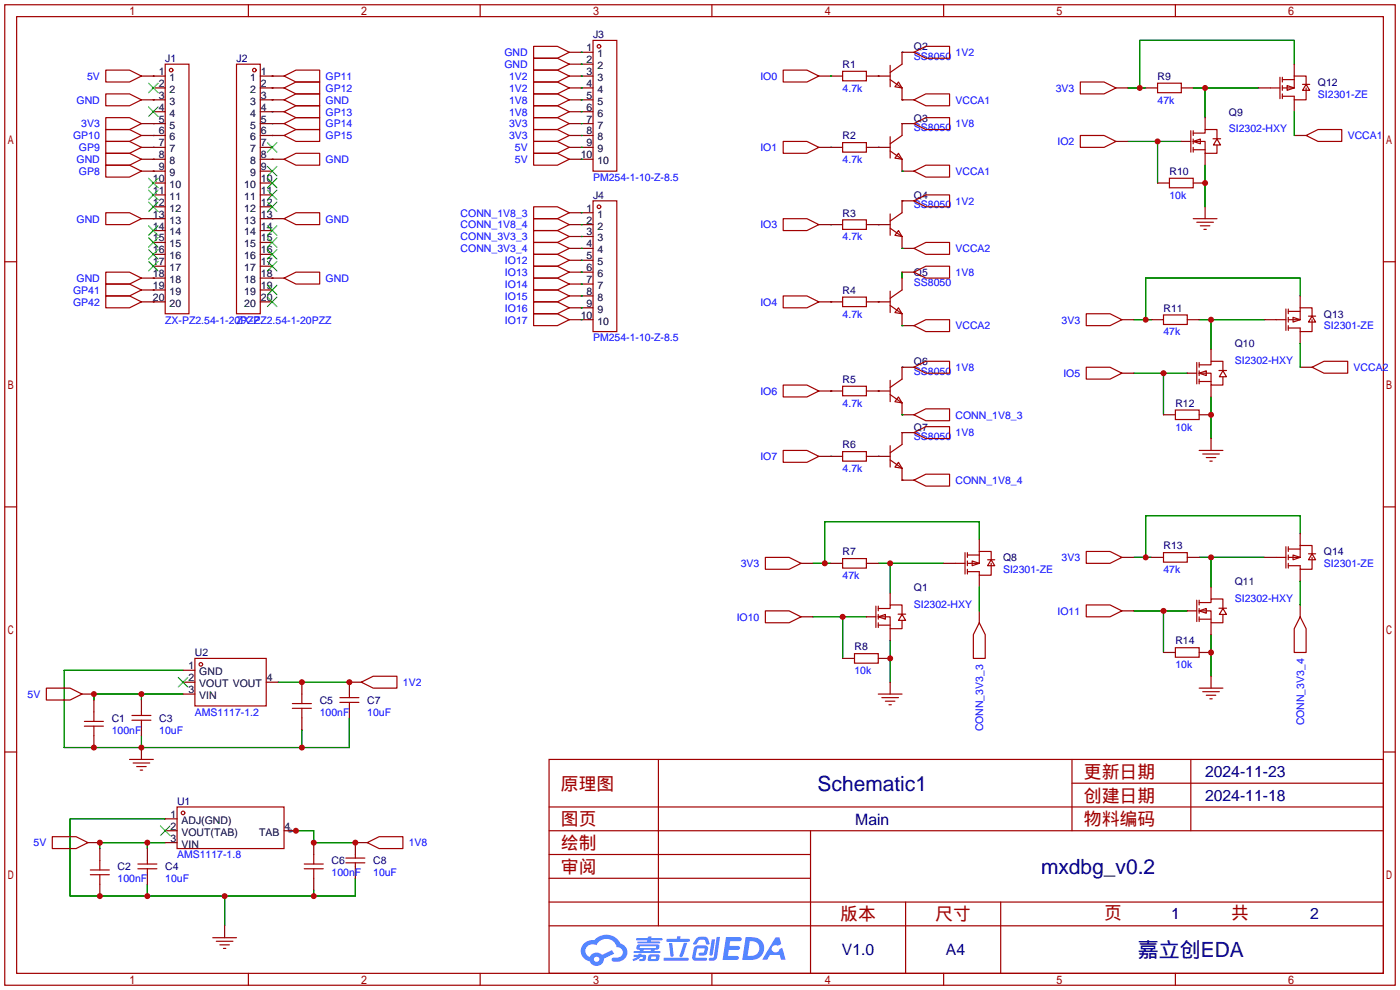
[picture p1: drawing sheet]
<svg xmlns="http://www.w3.org/2000/svg" width="299mm" height="212mm" viewBox="0 0 299 212" stroke-linecap="round" stroke-linejoin="round" font-family="sans-serif">
<circle cx="62" cy="177.5" r=".51" fill="#999"/>
<g fill="none" stroke="#a10000" stroke-width=".25">
<path d="M1 1h297.2v209.6h-297.2zM3.6 3.6h292.1v204.4h-292.1zM53.1 1v2.6M102.6 1v2.6M152.1 1v2.6M201.7 1v2.6M251.2 1v2.6M1 55.9h2.6M295.7 55.9h2.5M1 108.3h2.6M295.7 108.3h2.5M1 160.7h2.6"/>
<path d="M117.3 162.3h178.4v45.7h-178.4zM117.3 177.5h178.4M117.3 172.5h178.4M140.7 162.3v35.6M173.2 177.5v30.5M229.1 162.3v15.2M229.1 167.4h66.6M254.5 162.3v15.2M295.7 160.7h2.5M117.3 182.6h55.9M117.3 197.9h178.4M117.3 192.8h178.4"/>
<path d="M117.3 187.7h55.9M193.5 192.8v15.2M213.9 192.8v15.2M53.1 208v2.6M102.6 208v2.6M152.1 208v2.6M201.7 208v2.6M251.2 208v2.6"/>
</g>
<g fill="#5487ff">
<path d="M155.2 200.3h2.6a.48 .48 0 0 1 .7 .4 .48 .48 0 0 1-.6 .4h-1.8l-.2 1.1h1.9a.43 .43 0 0 1 .4 .4 .43 .43 0 0 1-.5 .4h-1.9l-.2 1.3h1.7a.45 .45 0 0 1 .5 .2 .45 .45 0 0 1-.1 .6h-3.3z"/>
<path d="M165.7 200.3h.9l.4 1.5-.8 .3a.84 .84 0 0 0-1.2 .3 .84 .84 0 0 0 .4 1.1 .84 .84 0 0 0 1.1-.4l.1-.2 .6-.3 .7 2.5h-1l-.2-1h-2.1l-.6 1h-1.1z"/>
<path d="M152.1 200.8h.7l-.5 3.1a.36 .36 0 0 1-.3 .3 .36 .36 0 0 1-.4-.3z"/>
<path d="M153.2 200.2h.7l-.6 4.3a1.13 1.13 0 0 1-1.8 .6l.2-.4h.7l.2-.2z"/>
<path d="M148.9 200.6l.6-.4h1a.77 .77 0 0 1 .9 .5l.3 1-.2 .2h-.5l-.3-.9-.2-.2-1 .1-.7 1-.6-.1-.1-.2z"/>
<path d="M148.4 202.4l.6-.3h1.7a.81 .81 0 0 1 .7 .5 .81 .81 0 0 1-.2 .8 .81 .81 0 0 1-.9 .8h-.7a.32 .32 0 0 1-.3-.3 .32 .32 0 0 1 .4-.3h.7l.2-.9-1.6 .1-.4 1.8 2.2 .1a.32 .32 0 0 1 .3 .4 .32 .32 0 0 1-.4 .2h-2.2l-.5-.3-.1-.5z"/>
<path d="M141.9 204.7h5a.33 .33 0 0 1 .3 .3 .33 .33 0 0 1-.3 .3h-4.9l-.2-.1z"/>
<path d="M146.1 201.5h.8l-.7 2a.98 .98 0 0 1-.7 1.1l-.3-.3z"/>
<path d="M143 201.6h.7l.3 2.5a.34 .34 0 0 1-.3 .4 .34 .34 0 0 1-.4-.3z"/>
<path d="M142.5 200.7h2.1l.3-.6h.6l-.1 .6h1.7a.32 .32 0 0 1 .4 .3 .32 .32 0 0 1-.4 .3h-4.5l-.2-.2z"/>
<path d="M135.5 204.1h.9l.1-.3h.6v.3h.8a.82 .82 0 0 1-.5 1.3h-.8v-.4l.7-.1 .1-.3a.68 .68 0 0 0-1 .4l-1.1 .4-.1-.4 .9-.5h-.7z"/>
<path d="M136 200.5h2.4l.1-.3h.7v.3h2.2l.2 .3-.2 .2h-2.3v.2h1.8l.2 .3-.2 .1h-4.5l-.1-.4h2l.1-.2h-2.3l-.1-.2z"/>
<path d="M159.4 200.3l-.8 4.9h1.7a2.5 2.5 0 0 0 3-2.5 2.5 2.5 0 0 0-3.1-2.4zM160.3 201.1a1.61 1.61 0 0 1 2 1.5 1.61 1.61 0 0 1-1.8 1.7h-.7z"/>
<path d="M136.2 202a.55 .55 0 0 0-.2 .8 .55 .55 0 0 0 .7 .2l.1 .3h-1.3v.3l5.4 .1 .3-.2-.2-.2h-1.2l.2-.3a.7 .7 0 0 0 .8-.3 .7 .7 0 0 0 0-.8l-4.2-.1zM136.8 202.3l3.3-.1 .1 .1-.2 .3h-3.2zM137.5 203h1.7l-.2 .3h-1.4z"/>
<path d="M138.6 204.2a1.05 1.05 0 0 0 0 1.2 2.91 2.91 0 0 0 2.2-.2 .98 .98 0 0 0 0-1.2h-1.6zM139.2 204.5l.9-.1 .1 .4-.2 .2-.8-.1z"/>
<path d="M124.9 201.6a2.23 2.23 0 0 0-.7 2.3 2.23 2.23 0 0 0 1.8 1.6 1.58 1.58 0 0 0 1.8 .9 1.58 1.58 0 0 0 1.3-1.5l2.2-1.1-.5-.7-2.1 1a1.65 1.65 0 0 0-2.7 .4 1.45 1.45 0 0 1-.8-1.9 1.45 1.45 0 0 1 2-.7l.3 .1a2.3 2.3 0 0 1 2.3-1.3 2.3 2.3 0 0 1 2 1.7 1.12 1.12 0 0 1 1.3 1 1.12 1.12 0 0 1-1.1 1.2h-.7a.45 .45 0 0 0-.6 .4 .45 .45 0 0 0 .5 .5 2.21 2.21 0 0 0 2.2-.5 2.21 2.21 0 0 0 .5-2.3 2.13 2.13 0 0 0-1.3-1.1 3.3 3.3 0 0 0-5.6-.7l-1.1 .1zM127 205a.57 .57 0 0 1 1.1 0 .57 .57 0 0 1-1.1 0z"/>
</g>
<g fill="none" stroke="#008700" stroke-width=".25">
<path d="M32.8 16.3h.1M58.2 16.3h.1M58.2 18.8h.1M124.2 18.8h.1M124.2 16.3h.1M124.2 13.7h.1M124.2 11.2h.1M177.5 16.3h.1M187.7 16.3h.1M192.8 11.2h.1M241 18.8h3.9M255 18.8h14"/>
<path d="M257.6 18.8v6.3M276.6 13.7v-5.1h-33v10.2M32.8 21.3h.1M32.8 26.4h.1M32.8 29h.1M32.8 34h.1M32.8 31.5h.1M32.8 36.6h.1M58.2 21.3h.1M58.2 23.9h.1M58.2 26.4h.1M58.2 29h.1"/>
<path d="M58.2 34h.1M124.2 23.9h.1M124.2 29h.1M124.2 34h.1M124.2 21.3h.1M124.2 26.4h.1M124.2 31.5h.1M177.5 31.5h.1M187.7 31.5h.1M192.8 21.3h.1M192.8 26.4h.1M192.8 36.6h.1"/>
<path d="M241 30.2h11.5M247.4 30.2v8.9M257.6 35.3v8.9M276.6 23.9v5.1M32.8 46.7h.1M32.8 59.4h.1M58.2 46.7h.1M58.2 59.4h.1M124.2 58.2h.1M124.2 55.6h.1M124.2 45.5h.1M124.2 48h.1"/>
<path d="M124.2 50.5h.1M124.2 53.1h.1M177.5 48h.1M187.7 48h.1M192.8 42.9h.1M192.8 53.1h.1M192.8 58.2v1.2M32.8 62h.1M32.8 64.5h.1M124.2 68.3h.1M124.2 65.8h.1M124.2 63.2h.1"/>
<path d="M124.2 60.7h.1M177.5 64.5h.1M187.7 64.5h.1M192.8 78.5h.1M192.8 69.6h.1M242.3 79.8h11.4M242.3 68.3h3.8M248.7 79.8v8.8M256.3 68.3h14M258.8 68.3v6.4M277.9 63.2v-3.8h-33v8.9M277.9 73.4v5.1"/>
<path d="M177.5 83.6h.1M177.5 97.5h.1M187.7 83.6h.1M187.7 97.5h.1M192.8 92.5h.1M192.8 88.6h.1M258.8 84.8v8.9M192.8 102.6h.1M209.3 115.3v-3.8h-33v8.9M242.3 119.1h3.8M256.3 119.1h14M258.8 119.1v6.4"/>
<path d="M277.9 114v-3.8h-33v8.9M173.7 131.8h11.5M173.7 120.4h3.8M180.1 131.8v8.9M187.7 120.4h14M190.2 120.4v6.3M190.2 136.9v8.9M209.3 125.5v5.1M242.3 130.6h11.4M248.7 130.6v8.8M258.8 135.6v8.9M277.9 124.2v5.1"/>
<path d="M30.2 148.3v1.3M30.2 157.2v2.6M39.1 148.3h-19v1.3M39.1 143.3h-25.4v16.5h61v-6.4M59.4 145.8h15.3M64.5 156v3.8M35.3 175h-20.3v16.5h60.9v-3.8M62 177.5h5.1v2.6h8.8M31.5 180.1v1.3M31.5 189v2.5M35.3 180.1h-14v1.3M48 191.5v6.4"/>
<path d="M67.1 190.2v1.3"/>
</g>
<g fill="none" stroke="#a10000" stroke-width=".25">
<path d="M22.6 15h5.1l2.5 1.3-2.5 1.2h-5.1zM35.3 13.7h5.1v53.4h-5.1zM50.5 13.7h5.1v53.4h-5.1zM60.7 16.3l2.5-1.3h5.1v2.5h-5.1zM60.7 18.8l2.5-1.3h5.1v2.6h-5.1zM114 17.5h5.1l2.6 1.3-2.6 1.3h-5.1zM114 15h5.1l2.6 1.3-2.6 1.2h-5.1zM114 12.4h5.1l2.6 1.3-2.6 1.3h-5.1zM114 9.9h5.1l2.6 1.3-2.6 1.2h-5.1zM126.7 8.6h5.1v28h-5.1zM167.4 15h5.1l2.5 1.3-2.5 1.2h-5.1zM180.1 15.2h5.1v2.1h-5.1z"/>
<path d="M190.2 14v4.5M190.2 17l2.6 1.8M192 17.5l.8 1.3-1.5-.3zM192.8 13.7l-2.6 1.8M195.3 11.2l2.6-1.3h5v2.5h-5zM230.9 17.5h5.1l2.5 1.3-2.5 1.3h-5.1zM247.4 17.8h5.1v2h-5.1zM271.5 18.8h2.1M273.6 16.5v4.6M274.1 16.5v1M274.1 18.3v1M274.1 17h2.5"/>
<path d="M275.1 18.3l1.5 .5-1.5 .5zM278.4 18h1.5M279.1 18.3v-2h-2.5v2.5h-2.5M279.1 18.8v2.5h-2.5v-.7h-2.5M279.1 18l.8 1.3h-1.5zM22.6 20.1h5.1l2.5 1.2-2.5 1.3h-5.1zM22.6 25.1h5.1l2.5 1.3-2.5 1.3h-5.1zM22.6 27.7h5.1l2.5 1.3-2.5 1.2h-5.1zM22.6 32.8h5.1l2.5 1.2-2.5 1.3h-5.1zM22.6 30.2h5.1l2.5 1.3-2.5 1.3h-5.1zM22.6 35.3h5.1l2.5 1.3-2.5 1.2h-5.1zM60.7 21.3l2.5-1.2h5.1v2.5h-5.1z"/>
<path d="M60.7 23.9l2.5-1.3h5.1v2.5h-5.1zM60.7 26.4l2.5-1.3h5.1v2.6h-5.1zM60.7 29l2.5-1.3h5.1v2.5h-5.1zM60.7 34l2.5-1.2h5.1v2.5h-5.1zM114 22.6h5.1l2.6 1.3-2.6 1.2h-5.1zM114 27.7h5.1l2.6 1.3-2.6 1.2h-5.1zM114 32.8h5.1l2.6 1.2-2.6 1.3h-5.1zM114 20.1h5.1l2.6 1.2-2.6 1.3h-5.1zM114 25.1h5.1l2.6 1.3-2.6 1.3h-5.1zM114 30.2h5.1l2.6 1.3-2.6 1.3h-5.1zM167.4 30.2h5.1l2.5 1.3-2.5 1.3h-5.1zM180.1 30.5h5.1v2h-5.1z"/>
<path d="M190.2 29.2v4.6M190.2 32.3l2.6 1.7M192 32.8l.8 1.2-1.5-.2zM192.8 29l-2.6 1.7M195.3 21.3l2.6-1.2h5v2.5h-5zM195.3 26.4l2.6-1.3h5v2.6h-5zM195.3 36.6l2.6-1.3h5v2.5h-5zM230.9 29h5.1l2.5 1.2-2.5 1.3h-5.1zM249.9 38.1h5.1v2h-5.1zM254.5 27.9v4.6M255 30.2h2.6v2.6h2.5v-1.8M255 28.4h2.6v-.7h2.5v2"/>
<path d="M255 30.2l1.5-.5v1zM255 27.9v1.1M255 29.7v1M255 31.5v1M255 32h2.6M259.3 29.7h1.6M260.1 29.7l.8 1.3h-1.6zM274.1 20.1v1M279.1 29l2.6-1.3h5.1v2.5h-5.1zM22.6 45.5h5.1l2.5 1.2-2.5 1.3h-5.1zM22.6 58.2h5.1l2.5 1.2-2.5 1.3h-5.1zM60.7 46.7l2.5-1.2h5.1v2.5h-5.1z"/>
<path d="M60.7 59.4l2.5-1.2h5.1v2.5h-5.1zM114 44.2h5.1l2.6 1.3-2.6 1.2h-5.1zM114 46.7h5.1l2.6 1.3-2.6 1.3h-5.1zM114 49.3h5.1l2.6 1.2-2.6 1.3h-5.1zM114 51.8h5.1l2.6 1.3-2.6 1.3h-5.1zM114 59.4h5.1l2.6 1.3-2.6 1.3h-5.1zM114 56.9h5.1l2.6 1.3-2.6 1.2h-5.1zM114 54.4h5.1l2.6 1.2-2.6 1.3h-5.1zM126.7 42.9h5.1v28h-5.1zM167.4 46.7h5.1l2.5 1.3-2.5 1.3h-5.1zM180.1 47h5.1v2h-5.1zM190.2 45.7v4.6"/>
<path d="M190.2 48.8l2.6 1.7M192 49.3l.8 1.2-1.5-.2zM192.8 45.5l-2.6 1.7M195.3 42.9l2.6-1.2h5v2.5h-5zM195.3 58.2l2.6-1.3h5v2.5h-5zM195.3 53.1l2.6-1.3h5v2.6h-5zM255 46.7h5.1M255.8 47.5h3.5M256.5 48.3h2.1M257.3 49h.5M22.6 60.7h5.1l2.5 1.3-2.5 1.2h-5.1zM22.6 63.2h5.1l2.5 1.3-2.5 1.3h-5.1z"/>
<path d="M114 67.1h5.1l2.6 1.2-2.6 1.3h-5.1zM114 64.5h5.1l2.6 1.3-2.6 1.3h-5.1zM114 62h5.1l2.6 1.2-2.6 1.3h-5.1zM167.4 63.2h5.1l2.5 1.3-2.5 1.3h-5.1zM180.1 63.5h5.1v2h-5.1zM190.2 62.2v4.6M190.2 65.3l2.6 1.8M192 65.8l.8 1.3-1.5-.3zM192.8 62l-2.6 1.8M195.3 78.5l2.6-1.3h5v2.6h-5zM195.3 69.6l2.6-1.3h5v2.6h-5zM232.2 67.1h5l2.6 1.2-2.6 1.3h-5z"/>
<path d="M232.2 78.5h5l2.6 1.3-2.6 1.2h-5zM248.7 67.3h5v2h-5zM255.8 77.5v4.5M256.3 79.8h2.5v2.5h2.6v-1.8M256.3 78h2.5v-.8h2.6v2M256.3 79.8l1.5-.6v1.1zM256.3 77.5v1M256.3 79.2v1.1M260.5 79.2h1.6M261.4 79.2l.7 1.3h-1.5zM272.8 68.3h2M274.8 66v4.6"/>
<path d="M275.3 66v1.1M275.3 67.8v1M275.3 69.6v1M275.3 66.5h2.6M276.4 67.8l1.5 .5-1.5 .5zM279.7 67.6h1.5M280.4 67.8v-2h-2.5v2.5h-2.6M280.4 68.3v2.6h-2.5v-.8h-2.6M280.4 67.6l.8 1.2h-1.5zM280.4 78.5l2.6-1.3h5v2.6h-5zM167.4 82.3h5.1l2.5 1.3-2.5 1.2h-5.1zM167.4 96.3h5.1l2.5 1.2-2.5 1.3h-5.1z"/>
<path d="M180.1 82.5h5.1v2.1h-5.1zM180.1 96.5h5.1v2.1h-5.1zM190.2 81.3v4.6M190.2 95.2v4.6M190.2 84.3l2.6 1.8M190.2 98.3l2.6 1.8M192 84.8l.8 1.3-1.5-.2zM192 98.8l.8 1.3-1.5-.3zM192.8 81l-2.6 1.8M192.8 95l-2.6 1.8M195.3 88.6l2.6-1.2h5v2.5h-5zM195.3 92.5l2.6-1.3h5v2.5h-5z"/>
<path d="M251.2 87.6h5.1v2.1h-5.1zM256.3 96.3h5.1M256.3 81v1M256.3 81.5h2.5M257 97h3.6M257.8 97.8h2M258.6 98.6h.5M163.6 119.1h5.1l2.5 1.3-2.5 1.3h-5.1zM180.1 119.4h5.1v2h-5.1zM195.3 102.6l2.6-1.3h5v2.6h-5zM206.2 118.1v4.6M206.8 118.1v1"/>
<path d="M206.8 119.9v1M206.8 118.6h2.5M207.8 119.9l1.5 .5-1.5 .5zM211.1 119.6h1.5M211.8 119.9v-2h-2.5v2.5h-2.5M211.8 119.6l.8 1.3h-1.5zM232.2 117.9h5l2.6 1.2-2.6 1.3h-5zM248.7 118.1h5v2h-5zM272.8 119.1h2M274.8 116.8v4.6M275.3 116.8v1.1M275.3 118.6v1"/>
<path d="M275.3 117.3h2.6M276.4 118.6l1.5 .5-1.5 .5zM279.7 118.4h1.5M280.4 118.6v-2h-2.5v2.5h-2.6M280.4 119.1v2.6h-2.5v-.8h-2.6M280.4 118.4l.8 1.2h-1.5zM163.6 130.6h5.1l2.5 1.2-2.5 1.3h-5.1zM182.6 139.7h5.1v2h-5.1zM187.2 129.5v4.6M187.7 131.8h2.5v2.6h2.6v-1.8M187.7 130h2.5v-.7h2.6v2M187.7 131.8l1.5-.5v1z"/>
<path d="M187.7 129.5v1.1M187.7 131.3v1M187.7 133.1v1M187.7 133.6h2.5M191.9 131.3h1.7M192.8 131.3l.7 1.3h-1.5zM204.2 120.4h2M206.8 121.7v1M209.3 133.1l1.3 2.5v5.1h-2.6v-5.1zM211.8 120.4v2.5h-2.5v-.7h-2.5M232.2 129.3h5l2.6 1.3-2.6 1.2h-5zM251.2 138.4h5.1v2.1h-5.1z"/>
<path d="M255.8 128.3v4.5M256.3 130.6h2.5v2.5h2.6v-1.8M256.3 128.8h2.5v-.8h2.6v2M256.3 130.6l1.5-.6v1.1zM256.3 128.3v1M256.3 130v1.1M256.3 131.8v1M256.3 132.3h2.5M260.5 130h1.6M261.4 130l.7 1.3h-1.5zM275.3 120.4v1M277.9 131.8l1.2 2.6v5h-2.5v-5z"/>
<path d="M9.9 147.1h5.1l2.5 1.2-2.5 1.3h-5.1zM18 155.2h4.1M18 154.2h4.1M20.1 152.1v2.1M20.1 155.2v2M28.2 153.9h4.1M28.2 152.9h4.1M30.2 152.1v.8M30.2 153.9v.8M41.7 140.7h15.2v10.2h-15.2zM62.5 151.4h4M62.5 150.4h4"/>
<path d="M64.5 148.3v2.1M64.5 151.4v2M72.6 149.1h4.1M72.6 150.1h4.1M74.7 148.3v.8M74.7 150.1v.8M77.2 145.8l2.6-1.3h5v2.6h-5zM187.7 148.3h5.1M188.5 149.1h3.5M189.2 149.9h2.1M190 150.6h.5M256.3 147.1h5.1"/>
<path d="M257 147.8h3.6M257.8 148.6h2M258.6 149.4h.5M11.2 178.8h5.1l2.5 1.3-2.5 1.3h-5.1zM27.7 162.3h5.1M28.4 163.1h3.6M29.2 163.8h2M30 164.6h.5M37.8 172.5h22.9v8.9h-22.9zM19.3 186.9h4.1M19.3 185.9h4.1M21.3 183.9v2"/>
<path d="M21.3 186.9v2.1M29.5 185.7h4M29.5 184.7h4M31.5 183.9v.8M31.5 185.7v.7M65 185.7h4.1M65 184.7h4.1M67.1 182.6v2.1M67.1 185.7v2M73.9 184.4h4.1M73.9 183.4h4.1M75.9 182.6v.8"/>
<path d="M75.9 184.4v.8M78.5 180.1l2.5-1.3h5.1v2.6h-5.1zM45.5 200.4h5M46.2 201.2h3.6M47 201.9h2M47.8 202.7h.5"/>
<circle cx="36.6" cy="15" r=".38"/>
<circle cx="54.4" cy="15" r=".38"/>
<circle cx="128" cy="9.9" r=".38"/>
<circle cx="128" cy="44.2" r=".38"/>
<circle cx="42.9" cy="142" r=".38"/>
<circle cx="39.1" cy="173.7" r=".38"/>
</g>
<g fill="none" stroke="#870000" stroke-width=".25">
<path d="M30.2 16.3h5.1M32.8 18.8h2.5M55.6 16.3h5.1M55.6 18.8h5.1M121.7 16.3h5M121.7 18.8h5M121.7 11.2h5M121.7 13.7h5M175 16.3h5.1M185.2 16.3h5M192.8 18.8v2.5h2.5M195.3 11.2h-2.5v2.5"/>
<path d="M238.5 18.8h2.5M244.9 18.8h2.5M252.5 18.8h2.5M269 18.8h2.5M276.6 13.7v2.6M30.2 21.3h5.1M30.2 26.4h5.1M30.2 29h5.1M30.2 31.5h5.1M30.2 34h5.1M30.2 36.6h5.1M32.8 23.9h2.5"/>
<path d="M32.8 39.1h2.5M55.6 21.3h5.1M55.6 23.9h5.1M55.6 26.4h5.1M55.6 29h5.1M55.6 31.5h2.6M55.6 34h5.1M55.6 36.6h2.6M55.6 39.1h2.6M121.7 21.3h5M121.7 23.9h5M121.7 26.4h5"/>
<path d="M121.7 29h5M121.7 31.5h5M121.7 34h5M175 31.5h5.1M185.2 31.5h5M192.8 34v2.6h2.5M195.3 26.4h-2.5v2.6M238.5 30.2h2.5M247.4 39.1h2.5M252.5 30.2h2M255 39.1h2.6M257.6 25.1v2.6"/>
<path d="M257.6 32.8v2.5M276.6 29h2.5M276.6 21.3v2.6M30.2 46.7h5.1M30.2 59.4h5.1M32.8 41.7h2.5M32.8 44.2h2.5M32.8 49.3h2.5M32.8 51.8h2.5M32.8 54.4h2.5M32.8 56.9h2.5M55.6 41.7h2.6"/>
<path d="M55.6 44.2h2.6M55.6 46.7h5.1M55.6 49.3h2.6M55.6 51.8h2.6M55.6 54.4h2.6M55.6 56.9h2.6M55.6 59.4h5.1M121.7 48h5M121.7 58.2h5M121.7 45.5h5M121.7 50.5h5M121.7 53.1h5"/>
<path d="M121.7 55.6h5M175 48h5.1M185.2 48h5M192.8 50.5v2.6h2.5M192.8 59.4v2.6M192.8 58.2h2.5M195.3 42.9h-2.5v2.6M257.6 44.2v2.5M30.2 62h5.1M30.2 64.5h5.1M55.6 62h2.6M55.6 64.5h2.6"/>
<path d="M121.7 68.3h5M121.7 65.8h5M121.7 63.2h5M121.7 60.7h5M175 64.5h5.1M185.2 64.5h5M192.8 67.1v2.5h2.5M195.3 78.5h-2.5v2.5M239.8 68.3h2.5M239.8 79.8h2.5M246.1 68.3h2.6M253.7 68.3h2.6"/>
<path d="M253.7 79.8h2.1M258.8 74.7v2.5M270.3 68.3h2.5M277.9 78.5h2.5M277.9 63.2v2.6M277.9 70.9v2.5M175 83.6h5.1M175 97.5h5.1M185.2 83.6h5M185.2 97.5h5M192.8 86.1v2.5h2.5M195.3 92.5h-2.5v2.5"/>
<path d="M248.7 88.6h2.5M256.3 88.6h2.5M258.8 82.3v2.5M258.8 93.7v2.6M192.8 100.1v2.5h2.5M209.3 115.3v2.6M239.8 119.1h2.5M246.1 119.1h2.6M253.7 119.1h2.6M270.3 119.1h2.5M277.9 114v2.6M171.2 120.4h2.5"/>
<path d="M171.2 131.8h2.5M177.5 120.4h2.6M185.2 120.4h2.5M185.2 131.8h2M190.2 126.7v2.6M190.2 134.4v2.5M201.7 120.4h2.5M209.3 122.9v2.6M209.3 130.6v2.5M239.8 130.6h2.5M248.7 139.4h2.5M253.7 130.6h2.1"/>
<path d="M256.3 139.4h2.5M258.8 125.5v2.5M258.8 133.1v2.5M277.9 121.7v2.5M277.9 129.3v2.5M17.5 148.3h2.6M20.1 149.6v2.5M20.1 157.2v2.6M30.2 149.6v2.5M30.2 154.7v2.5M30.2 159.8v2.5M39.1 145.8h2.6"/>
<path d="M39.1 148.3h2.6M39.1 143.3h2.6M56.9 145.8h2.5M64.5 145.8v2.5M64.5 153.4v2.6M74.7 150.9v2.5M77.2 145.8h-2.5v2.5M180.1 140.7h2.5M187.7 140.7h2.5M190.2 145.8v2.5M258.8 144.5v2.6M35.3 175h2.5"/>
<path d="M35.3 177.5h2.5M60.7 177.5h2.5M18.8 180.1h2.5M21.3 181.4v2.5M21.3 189v2.5M31.5 181.4v2.5M31.5 186.4v2.6M35.3 180.1h2.5M48 197.9v2.5M67.1 180.1v2.5M67.1 187.7v2.5M75.9 185.2v2.5"/>
<path d="M78.5 180.1h-2.6v2.5"/>
</g>
<g fill="none" stroke="#3c3" stroke-width=".25">
<path d="M31.7 17.8l2.1 2M33.8 17.8l-2.1 2M31.7 22.9l2.1 2M31.7 38.1l2.1 2M33.8 22.9l-2.1 2M33.8 38.1l-2.1 2M57.1 30.5l2.1 2M57.1 35.6l2.1 2M57.1 38.1l2.1 2M59.2 30.5l-2.1 2M59.2 35.6l-2.1 2M59.2 38.1l-2.1 2"/>
<path d="M31.7 40.6l2.1 2.1M31.7 43.2l2.1 2M31.7 48.3l2.1 2M31.7 50.8l2.1 2M31.7 53.3l2.1 2.1M31.7 55.9l2.1 2M33.8 55.9l-2.1 2M33.8 40.6l-2.1 2.1M33.8 43.2l-2.1 2M33.8 48.3l-2.1 2M33.8 50.8l-2.1 2M33.8 53.3l-2.1 2.1"/>
<path d="M57.1 40.6l2.1 2.1M57.1 43.2l2.1 2M57.1 48.3l2.1 2M57.1 50.8l2.1 2M57.1 53.3l2.1 2.1M57.1 55.9l2.1 2M59.2 40.6l-2.1 2.1M59.2 43.2l-2.1 2M59.2 48.3l-2.1 2M59.2 50.8l-2.1 2M59.2 53.3l-2.1 2.1M59.2 55.9l-2.1 2"/>
<path d="M57.1 61l2.1 2M57.1 63.5l2.1 2M59.2 61l-2.1 2M59.2 63.5l-2.1 2M38.1 144.8l2 2M40.1 144.8l-2 2M34.3 176.5l2 2.1M36.3 176.5l-2 2.1"/>
</g>
<g fill="#c00">
<circle cx="247.4" cy="30.2" r=".63"/>
<circle cx="257.6" cy="18.8" r=".63"/>
<circle cx="243.6" cy="18.8" r=".63"/>
<circle cx="257.6" cy="39.1" r=".63"/>
<circle cx="248.7" cy="79.8" r=".63"/>
<circle cx="258.8" cy="68.3" r=".63"/>
<circle cx="258.8" cy="88.6" r=".63"/>
<circle cx="244.9" cy="68.3" r=".63"/>
<circle cx="180.1" cy="131.8" r=".63"/>
<circle cx="248.7" cy="130.6" r=".63"/>
<circle cx="258.8" cy="119.1" r=".63"/>
<circle cx="258.8" cy="139.4" r=".63"/>
<circle cx="244.9" cy="119.1" r=".63"/>
<circle cx="190.2" cy="120.4" r=".63"/>
<circle cx="176.3" cy="120.4" r=".63"/>
<circle cx="190.2" cy="140.7" r=".63"/>
<circle cx="30.2" cy="148.3" r=".63"/>
<circle cx="20.1" cy="148.3" r=".63"/>
<circle cx="64.5" cy="145.8" r=".63"/>
<circle cx="74.7" cy="145.8" r=".63"/>
<circle cx="20.1" cy="159.8" r=".63"/>
<circle cx="30.2" cy="159.8" r=".63"/>
<circle cx="64.5" cy="159.8" r=".63"/>
<circle cx="21.3" cy="191.5" r=".63"/>
<circle cx="31.5" cy="191.5" r=".63"/>
<circle cx="48" cy="191.5" r=".63"/>
<circle cx="67.1" cy="191.5" r=".63"/>
<circle cx="67.1" cy="180.1" r=".63"/>
<circle cx="63.2" cy="177.5" r=".63"/>
<circle cx="75.9" cy="180.1" r=".63"/>
<circle cx="31.5" cy="180.1" r=".63"/>
<circle cx="21.3" cy="180.1" r=".63"/>
</g>
<g font-size="4.5" fill="#000080">
<text x="174.7" y="169">Schematic1</text>
<text x="222.5" y="186.8">mxdbg_v0.2</text>
<text x="243.2" y="204.6">嘉立创EDA</text>
</g>
<g font-size="3.8" fill="#a00000">
<text x="231.6" y="166.2">更新日期</text>
<text x="119.9" y="168.8">原理图</text>
<text x="231.6" y="171.3">创建日期</text>
<text x="119.9" y="176.4">图页</text>
<text x="231.6" y="176.4">物料编码</text>
<text x="119.9" y="181.5">绘制</text>
<text x="119.9" y="186.6">审阅</text>
<text x="179.6" y="196.7">版本</text>
<text x="199.9" y="196.7">尺寸</text>
<text x="236" y="196.5">页</text>
<text x="263.1" y="196.5">共</text>
</g>
<g font-size="3.4" fill="#000080">
<text x="257.6" y="166.1">2024-11-23</text>
<text x="257.6" y="171.2">2024-11-18</text>
<text x="182.8" y="176.2">Main</text>
<text x="250.3" y="196.3">1</text>
<text x="280" y="196.3">2</text>
<text x="179.9" y="204.2">V1.0</text>
<text x="202.2" y="204.2">A4</text>
</g>
<g font-size="2.2" fill="#00f">
<text x="107.8" y="12">GND</text>
<text x="204.2" y="12">1V2</text>
<text x="18.6" y="17.1">5V</text>
<text x="69.6" y="17.1">GP11</text>
<text x="107.8" y="14.5">GND</text>
<text x="108.8" y="17.1">1V2</text>
<text x="162.5" y="17.1">IO0</text>
<text x="195.3" y="12.8">SS8050</text>
<text x="16.4" y="22.2">GND</text>
<text x="69.6" y="19.6">GP12</text>
<text x="69.6" y="22.2">GND</text>
<text x="108.8" y="19.6">1V2</text>
<text x="108.8" y="22.2">1V8</text>
<text x="180.1" y="19.6">4.7k</text>
<text x="204.2" y="22.2">VCCA1</text>
<text x="225.6" y="19.6">3V3</text>
<text x="247.4" y="22.2">47k</text>
<text x="281.7" y="20.9">SI2301-ZE</text>
<text x="15.6" y="29.8">GP10</text>
<text x="17.3" y="27.2">3V3</text>
<text x="69.6" y="24.7">GP13</text>
<text x="69.6" y="27.2">GP14</text>
<text x="69.6" y="29.8">GP15</text>
<text x="108.8" y="24.7">1V8</text>
<text x="108.8" y="29.8">3V3</text>
<text x="108.8" y="27.2">3V3</text>
<text x="195.3" y="28">SS8050</text>
<text x="204.2" y="27.2">1V8</text>
<text x="262.6" y="28.3">SI2302-HXY</text>
<text x="288" y="29.8">VCCA1</text>
<text x="16.4" y="34.9">GND</text>
<text x="16.9" y="32.3">GP9</text>
<text x="69.6" y="34.9">GND</text>
<text x="110" y="34.9">5V</text>
<text x="110" y="32.3">5V</text>
<text x="162.5" y="32.3">IO1</text>
<text x="180.1" y="34.9">4.7k</text>
<text x="226" y="31">IO2</text>
<text x="16.9" y="37.4">GP8</text>
<text x="126.7" y="38.7">PM254-1-10-Z-8.5</text>
<text x="204.2" y="37.4">VCCA1</text>
<text x="16.4" y="47.6">GND</text>
<text x="69.6" y="47.6">GND</text>
<text x="98.5" y="46.3">CONN_1V8_3</text>
<text x="195.3" y="44.5">SS8050</text>
<text x="204.2" y="43.7">1V2</text>
<text x="249.9" y="42.5">10k</text>
<text x="98.5" y="48.8">CONN_1V8_4</text>
<text x="98.5" y="51.4">CONN_3V3_3</text>
<text x="98.5" y="53.9">CONN_3V3_4</text>
<text x="162.5" y="48.8">IO3</text>
<text x="180.1" y="51.4">4.7k</text>
<text x="204.2" y="53.9">VCCA2</text>
<text x="107.9" y="59">IO13</text>
<text x="107.9" y="56.4">IO12</text>
<text x="204.2" y="59">1V8</text>
<text x="15.6" y="62.8">GP41</text>
<text x="15.6" y="65.3">GP42</text>
<text x="16.4" y="60.3">GND</text>
<text x="69.6" y="60.3">GND</text>
<text x="107.9" y="64.1">IO15</text>
<text x="107.9" y="61.5">IO14</text>
<text x="162.5" y="65.3">IO4</text>
<text x="195.3" y="61">SS8050</text>
<text x="35.3" y="69.1">ZX-PZ2.54-1-20PZZ</text>
<text x="50.5" y="69.1">ZX-PZ2.54-1-20PZZ</text>
<text x="107.9" y="69.1">IO17</text>
<text x="107.9" y="66.6">IO16</text>
<text x="180.1" y="67.9">4.7k</text>
<text x="204.2" y="70.4">VCCA2</text>
<text x="226.9" y="69.1">3V3</text>
<text x="248.7" y="71.7">47k</text>
<text x="283" y="70.4">SI2301-ZE</text>
<text x="126.7" y="73">PM254-1-10-Z-8.5</text>
<text x="263.9" y="77.8">SI2302-HXY</text>
<text x="195.3" y="80.1">SS8050</text>
<text x="204.2" y="79.3">1V8</text>
<text x="227.3" y="80.6">IO5</text>
<text x="289.3" y="79.3">VCCA2</text>
<text x="162.5" y="84.4">IO6</text>
<text x="180.1" y="86.9">4.7k</text>
<text x="204.2" y="89.5">CONN_1V8_3</text>
<text x="195.3" y="94">SS8050</text>
<text x="204.2" y="93.3">1V8</text>
<text x="251.2" y="92">10k</text>
<text x="162.5" y="98.4">IO7</text>
<text x="180.1" y="100.9">4.7k</text>
<text x="204.2" y="103.4">CONN_1V8_4</text>
<text x="226.9" y="119.9">3V3</text>
<text x="158.3" y="121.2">3V3</text>
<text x="180.1" y="123.8">47k</text>
<text x="214.4" y="122.5">SI2301-ZE</text>
<text x="248.7" y="122.5">47k</text>
<text x="283" y="121.2">SI2301-ZE</text>
<text x="195.3" y="129.9">SI2302-HXY</text>
<text x="226" y="131.4">IO11</text>
<text x="263.9" y="128.6">SI2302-HXY</text>
<text x="157.4" y="132.6">IO10</text>
<text x="251.2" y="142.8">10k</text>
<text x="5.9" y="149.2">5V</text>
<text x="86.1" y="146.6">1V2</text>
<text x="182.6" y="144.1">10k</text>
<text x="41.7" y="153">AMS1117-1.2</text>
<text x="68.3" y="153">100nF</text>
<text x="78.5" y="153">10uF</text>
<text x="278.7" y="155" transform="rotate(-90 278.7 155)">CONN_3V3_4</text>
<text x="23.9" y="156.8">100nF</text>
<text x="34" y="156.8">10uF</text>
<text x="210.1" y="156.3" transform="rotate(-90 210.1 156.3)">CONN_3V3_3</text>
<text x="7.2" y="180.9">5V</text>
<text x="37.8" y="183.4">AMS1117-1.8</text>
<text x="87.4" y="180.9">1V8</text>
<text x="25.1" y="188.5">100nF</text>
<text x="35.3" y="188.5">10uF</text>
<text x="70.9" y="187.3">100nF</text>
<text x="79.8" y="187.3">10uF</text>
</g>
<g font-size="2.2">
<text x="125.4" y="11">1</text>
<text x="33.9" y="16">1</text>
<text x="36.2" y="17.3">1</text>
<text x="53.4" y="17.3">1</text>
<text x="55.8" y="16">1</text>
<text x="125.4" y="13.5">2</text>
<text x="125.4" y="16">3</text>
<text x="127.7" y="12.2">1</text>
<text x="127.7" y="14.8">2</text>
<text x="127.7" y="17.3">3</text>
<text x="33.9" y="18.6">2</text>
<text x="33.9" y="21.1">3</text>
<text x="33.9" y="23.7">4</text>
<text x="36.2" y="19.9">2</text>
<text x="36.2" y="22.4">3</text>
<text x="53.4" y="19.9">2</text>
<text x="53.4" y="22.4">3</text>
<text x="55.8" y="18.6">2</text>
<text x="55.8" y="21.1">3</text>
<text x="55.8" y="23.7">4</text>
<text x="125.4" y="18.6">4</text>
<text x="125.4" y="21.1">5</text>
<text x="125.4" y="23.7">6</text>
<text x="127.7" y="19.9">4</text>
<text x="127.7" y="22.4">5</text>
<text x="33.9" y="26.2">5</text>
<text x="33.9" y="28.7">6</text>
<text x="36.2" y="24.9">4</text>
<text x="36.2" y="27.5">5</text>
<text x="53.4" y="24.9">4</text>
<text x="53.4" y="27.5">5</text>
<text x="55.8" y="26.2">5</text>
<text x="55.8" y="28.7">6</text>
<text x="125.4" y="26.2">7</text>
<text x="125.4" y="28.7">8</text>
<text x="127.7" y="24.9">6</text>
<text x="127.7" y="27.5">7</text>
<text x="33.9" y="31.3">7</text>
<text x="33.9" y="33.8">8</text>
<text x="36.2" y="30">6</text>
<text x="36.2" y="32.6">7</text>
<text x="36.2" y="35.1">8</text>
<text x="53.4" y="30">6</text>
<text x="53.4" y="32.6">7</text>
<text x="53.4" y="35.1">8</text>
<text x="55.8" y="31.3">7</text>
<text x="55.8" y="33.8">8</text>
<text x="124.1" y="33.8">10</text>
<text x="125.4" y="31.3">9</text>
<text x="127.7" y="30">8</text>
<text x="127.7" y="32.6">9</text>
<text x="127.7" y="35.1">10</text>
<text x="32.7" y="38.9">10</text>
<text x="32.7" y="41.4">11</text>
<text x="33.9" y="36.4">9</text>
<text x="36.2" y="37.6">9</text>
<text x="36.2" y="40.2">10</text>
<text x="52.2" y="40.2">10</text>
<text x="53.4" y="37.6">9</text>
<text x="55.8" y="36.4">9</text>
<text x="55.8" y="38.9">10</text>
<text x="55.8" y="41.4">11</text>
<text x="32.7" y="44">12</text>
<text x="32.7" y="46.5">13</text>
<text x="36.2" y="42.7">11</text>
<text x="36.2" y="45.3">12</text>
<text x="36.2" y="47.8">13</text>
<text x="52.2" y="42.7">11</text>
<text x="52.2" y="45.3">12</text>
<text x="52.2" y="47.8">13</text>
<text x="55.8" y="44">12</text>
<text x="55.8" y="46.5">13</text>
<text x="125.4" y="45.3">1</text>
<text x="125.4" y="47.8">2</text>
<text x="127.7" y="46.5">1</text>
<text x="32.7" y="49.1">14</text>
<text x="32.7" y="51.6">15</text>
<text x="36.2" y="50.3">14</text>
<text x="36.2" y="52.9">15</text>
<text x="52.2" y="50.3">14</text>
<text x="52.2" y="52.9">15</text>
<text x="55.8" y="49.1">14</text>
<text x="55.8" y="51.6">15</text>
<text x="125.4" y="50.3">3</text>
<text x="125.4" y="52.9">4</text>
<text x="127.7" y="49.1">2</text>
<text x="127.7" y="51.6">3</text>
<text x="32.7" y="54.1">16</text>
<text x="32.7" y="56.7">17</text>
<text x="32.7" y="59.2">18</text>
<text x="36.2" y="55.4">16</text>
<text x="36.2" y="58">17</text>
<text x="52.2" y="55.4">16</text>
<text x="52.2" y="58">17</text>
<text x="55.8" y="54.1">16</text>
<text x="55.8" y="56.7">17</text>
<text x="55.8" y="59.2">18</text>
<text x="125.4" y="55.4">5</text>
<text x="125.4" y="58">6</text>
<text x="127.7" y="54.1">4</text>
<text x="127.7" y="56.7">5</text>
<text x="127.7" y="59.2">6</text>
<text x="32.7" y="61.8">19</text>
<text x="32.7" y="64.3">20</text>
<text x="36.2" y="60.5">18</text>
<text x="36.2" y="63">19</text>
<text x="36.2" y="65.6">20</text>
<text x="52.2" y="60.5">18</text>
<text x="52.2" y="63">19</text>
<text x="52.2" y="65.6">20</text>
<text x="55.8" y="61.8">19</text>
<text x="55.8" y="64.3">20</text>
<text x="125.4" y="60.5">7</text>
<text x="125.4" y="63">8</text>
<text x="125.4" y="65.6">9</text>
<text x="127.7" y="61.8">7</text>
<text x="127.7" y="64.3">8</text>
<text x="124.1" y="68.1">10</text>
<text x="127.7" y="66.8">9</text>
<text x="127.7" y="69.4">10</text>
<text x="40.3" y="143">1</text>
<text x="40.3" y="148.1">3</text>
<text x="40.3" y="145.6">2</text>
<text x="42.6" y="149.4">VIN</text>
<text x="42.6" y="146.9">VOUT VOUT</text>
<text x="42.6" y="144.3">GND</text>
<text x="57" y="145.6">4</text>
<text x="36.5" y="174.8">1</text>
<text x="36.5" y="177.3">2</text>
<text x="36.5" y="179.9">3</text>
<text x="38.8" y="176.1">ADJ(GND)</text>
<text x="38.8" y="178.6">VOUT(TAB)</text>
<text x="55.4" y="178.6">TAB</text>
<text x="60.8" y="177.3">4</text>
<text x="38.8" y="181.1">VIN</text>
</g>
<g font-size="2.2" fill="#000080">
<text x="126.7" y="8.2">J3</text>
<text x="195.3" y="10.7">Q2</text>
<text x="35.3" y="13.3">J1</text>
<text x="50.5" y="13.3">J2</text>
<text x="180.1" y="14.5">R1</text>
<text x="247.4" y="17.1">R9</text>
<text x="281.7" y="18.3">Q12</text>
<text x="180.1" y="29.8">R2</text>
<text x="195.3" y="26">Q3</text>
<text x="262.6" y="24.7">Q9</text>
<text x="249.9" y="37.4">R10</text>
<text x="126.7" y="42.5">J4</text>
<text x="180.1" y="46.3">R3</text>
<text x="195.3" y="42.5">Q4</text>
<text x="195.3" y="59">Q5</text>
<text x="180.1" y="62.8">R4</text>
<text x="248.7" y="66.6">R11</text>
<text x="283" y="67.9">Q13</text>
<text x="263.9" y="74.2">Q10</text>
<text x="180.1" y="81.8">R5</text>
<text x="195.3" y="78">Q6</text>
<text x="251.2" y="86.9">R12</text>
<text x="180.1" y="95.8">R6</text>
<text x="195.3" y="92">Q7</text>
<text x="180.1" y="118.7">R7</text>
<text x="214.4" y="119.9">Q8</text>
<text x="248.7" y="117.4">R13</text>
<text x="283" y="118.7">Q14</text>
<text x="263.9" y="125">Q11</text>
<text x="195.3" y="126.3">Q1</text>
<text x="251.2" y="137.7">R14</text>
<text x="41.7" y="140.3">U2</text>
<text x="182.6" y="139">R8</text>
<text x="23.9" y="154.2">C1</text>
<text x="34" y="154.2">C3</text>
<text x="68.3" y="150.4">C5</text>
<text x="78.5" y="150.4">C7</text>
<text x="37.8" y="172">U1</text>
<text x="25.1" y="186">C2</text>
<text x="35.3" y="186">C4</text>
<text x="70.9" y="184.7">C6</text>
<text x="79.8" y="184.7">C8</text>
</g>
</svg>
